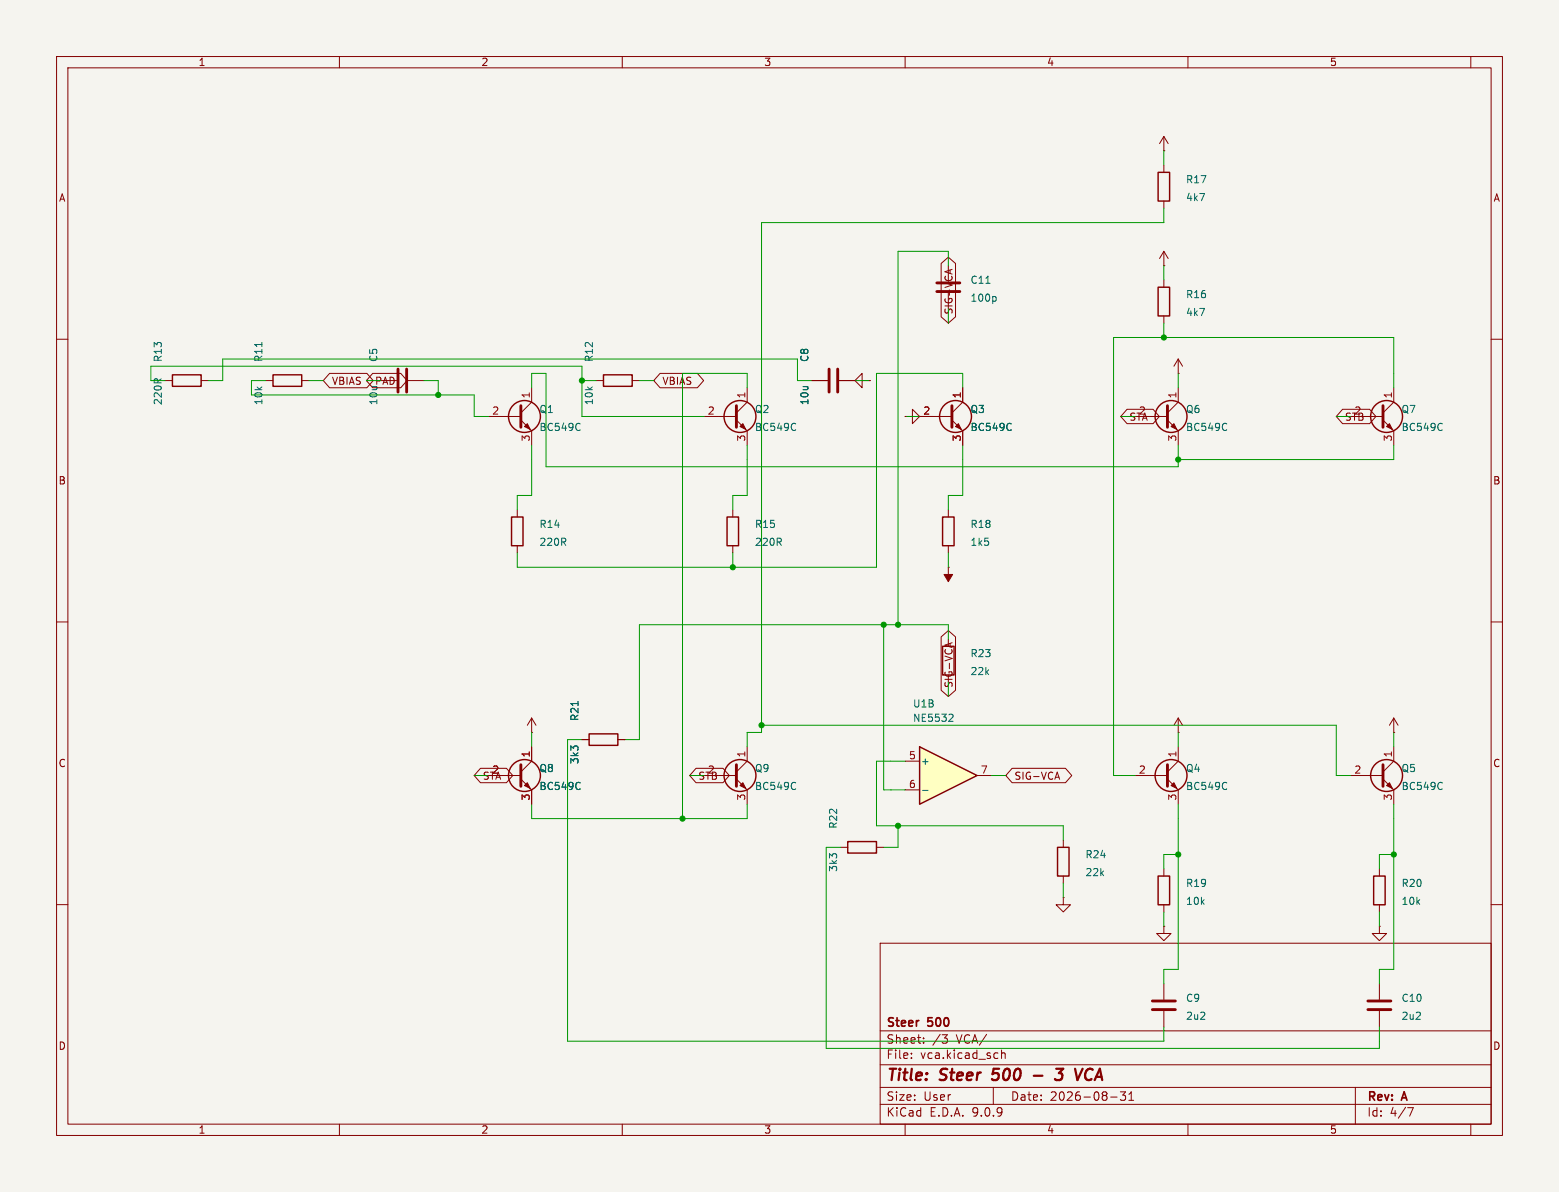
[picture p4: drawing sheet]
<svg xmlns="http://www.w3.org/2000/svg" width="276mm" height="211mm" viewBox="0 0 276 211" stroke-linecap="round" stroke-linejoin="round" font-family="sans-serif">
<path d="M0 0h275.6v210.8h-275.6z" fill="#f5f4ef" stroke="#f5f4ef" stroke-width=".18"/>
<g fill="none" stroke="#840000" stroke-width=".18">
<path d="M10 10h255.6v190.8h-255.6zM12 12h251.6v186.8h-251.6zM60 10v2M110 10v2M160 10v2M210 10v2M260 10v2M205.7 26.7h.1M205.7 24.1l-.7 1.3M205.7 24.1l.8 1.3M205.7 24.1v2.6M10 60h2"/>
<path d="M263.6 60h2M29.2 67.3h1.3M35.6 67.3h1.2M47 67.3h1.3M53.3 67.3h1.3M72.1 67.3h2.8M86.4 73.7h5.7M92.1 74.3l1.9 1.9v2.5M94 68.6v2.5l-1.9 1.9M105.4 67.3h1.3M111.8 67.3h1.2M124.5 73.7h5.7"/>
<path d="M130.2 74.3l1.9 1.9v2.5M132.1 68.6v2.5l-1.9 1.9M143.5 67.3h2.8M148.3 67.3h2.8M152.4 67.3v-1.3l-1.3 1.3 1.3 1.3v-1.3h1.3M153.7 67.3h.1M203.2 73.7h3.2M206.4 74.3l1.9 1.9v2.5M208.3 68.6v2.5l-1.9 1.9M129.5 90.2v1.2M129.5 96.5v1.3M167.6 90.2v1.2"/>
<path d="M167.6 96.5v1.3M10 110h2M263.6 110h2M88.9 137.2h3.2M92.1 137.8l1.9 1.9v2.5M94 129.5h.1M94 127v2.5M94 132.1v2.5l-1.9 1.9M94 127l-.8 1.3M94 127l.7 1.3M102.9 130.8h1.2M109.2 130.8h1.3"/>
<path d="M127 137.2h3.2M130.2 137.8l1.9 1.9v2.5M132.1 132.1v2.5l-1.9 1.9M200.7 137.2h5.7M206.4 137.8l1.9 1.9v2.5M208.3 132.1v2.5l-1.9 1.9M10 160h2M148.6 149.9h1.3M154.9 149.9h1.3M188 158.7v1.3h1.2l-1.2 1.3-1.3-1.3h1.3M188 158.7h.1M188 148.6v1.3"/>
<path d="M188 154.9v1.3M205.7 153.7v1.2M263.6 160h2M155.6 166.8h108v32h-108zM205.7 160v1.3M205.7 174v2.8M205.7 178.8v2.8M60 198.8v2M110 198.8v2M155.6 195.3h108M155.6 192.3h108M155.6 188.3h108"/>
<path d="M155.6 182.3h108M160 198.8v2M161.1 187.1v.1M161.1 186.3v.1M163.3 184.4v.1M163.3 183.6v.1M166.5 183h1l-.5 .6M167.2 183.6l.3 .3v.3l-.3 .3M175.6 192.3v3M176.3 186.2l.1 .1M176.4 187.1l-.1 .1M177 185.7v1.5"/>
<path d="M177 186.3l.3-.1 .3 .1 .1 .9M196.3 194h1.2M198 193.1h1l-.5 .6 .4 .1v.7l-.2 .1h-.4l-.3-.1M199.5 194.6h.9M199.5 193.5l.5-.4v1.5M210 198.8v2M239.6 192.3v6.5M248.8 195.9h1l-.6 1.5M260 198.8v2"/>
</g>
<path d="M175.3 190.8l.3 .2M175.7 189l-.3 1 .2-.1M182.7 190.3h1.6M186.7 189h1.2l-.7 .8h.3l.2 .2v.6l-.1 .2-.3 .2h-.6l-.2-.2M193.1 189.1a1.02 1.02 0 0 0-1.2 .6 1.02 1.02 0 0 0 .5 1.3l.6-.2" fill="none" stroke="#840000" stroke-width=".4"/>
<path d="M70.4 65.3v4M71.9 65.3v4M92.1 71.8v3.8M130.2 71.8v3.8M146.6 65.3v4M148.1 65.3v4M206.4 71.8v3.8M92.1 135.3v3.8M130.2 135.3v3.8M206.4 135.3v3.8M203.7 177h4.1M203.7 178.6h4.1" fill="none" stroke="#840000" stroke-width=".51"/>
<g fill="none" stroke="#840000" stroke-width=".25">
<path d="M30.5 66.3h5.1v2h-5.1zM48.3 66.3h5v2h-5zM106.7 66.3h5.1v2h-5.1zM128.5 91.4h2.1v5.1h-2.1zM166.6 91.4h2.1v5.1h-2.1zM104.1 129.8h5.1v2h-5.1zM149.9 148.8h5v2.1h-5zM186.9 149.9h2.1v5h-2.1zM204.7 154.9h2.1v5.1h-2.1z"/>
<circle cx="92.7" cy="73.7" r="2.82"/>
<circle cx="130.8" cy="73.7" r="2.82"/>
<circle cx="207" cy="73.7" r="2.82"/>
<circle cx="92.7" cy="137.2" r="2.82"/>
<circle cx="130.8" cy="137.2" r="2.82"/>
<circle cx="207" cy="137.2" r="2.82"/>
</g>
<g fill="#840000" stroke="#840000" stroke-width=".18">
<path d="M207 75.4l.5-.5 .5 1z"/>
<path d="M130.8 75.4l.5-.5 .5 1z"/>
<path d="M92.7 75.4l.5-.5 .5 1z"/>
<path d="M92.7 138.9l.5-.5 .5 1z"/>
<path d="M207 138.9l.5-.5 .5 1z"/>
<path d="M130.8 138.9l.5-.5 .5 1z"/>
</g>
<g fill="none" stroke="#006464" stroke-width=".18">
<path d="M46.3 60.6v.7M102.3 74.9l.3 .1M102.6 76l-.3 .1M140.4 74.9l.3 .1M140.7 76l-.3 .1M216.6 74.9l.3 .1M216.9 76l-.3 .1M102.2 124.1v.7M102.3 138.4l.3 .1M102.6 139.5l-.3 .1M140.4 138.4l.3 .1M140.7 139.5l-.3 .1"/>
<path d="M216.6 138.4l.3 .1M216.9 139.5l-.3 .1"/>
</g>
<path d="M162.6 132.1l10.1 5.1-10.1 5z" fill="#ffffc2"/>
<g fill="none" stroke="#840000" stroke-width=".25">
<path d="M204.7 30.5h2.1v5.1h-2.1zM204.7 50.8h2.1v5.1h-2.1zM90.4 91.4h2.1v5.1h-2.1zM166.6 114.3h2.1v5.1h-2.1zM162.6 132.1l10.1 5.1-10.1 5zM242.8 154.9h2.1v5.1h-2.1z"/>
<circle cx="168.9" cy="73.7" r="2.82"/>
<circle cx="245.1" cy="73.7" r="2.82"/>
<circle cx="245.1" cy="137.2" r="2.82"/>
</g>
<g fill="none" stroke="#840000" stroke-width=".18">
<path d="M205.7 29.2v1.3M205.7 35.6v1.2M166.4 46.6l1.2-1.1 1.3 1.1v9.4l-1.3 1.1-1.2-1.1zM167.6 47v2.8M167.9 47.8v.6M168.3 47.6l-1.3 .5M205.7 47h.1M205.7 44.4v2.6M205.7 49.5v1.3M205.7 55.9v1.2M205.7 44.4l-.7 1.3M205.7 44.4l.8 1.3"/>
<path d="M58.3 66h6.6l1.1 1.3-1.1 1.3h-6.6l-1.2-1.3zM65.9 66h4.9l1.2 1.3-1.2 1.3h-4.9l-1.1-1.3zM116.7 66h6.6l1.1 1.3-1.1 1.3h-6.6l-1.1-1.3zM143.5 67.3h2.8M148.3 67.3h2.8M153.7 67.3h.1M160 73.7h1.3v-1.3l1.3 1.3-1.3 1.2v-1.2M160 73.7h.1M162.6 73.7h5.7M168.3 74.3l1.9 1.9v2.5M170.2 68.6v2.5l-1.9 1.9M199.2 72.4h4.6l1.1 1.3-1.1 1.2h-4.6l-1.1-1.2z"/>
<path d="M208.3 66h.1M208.3 63.5l-.8 1.3M208.3 63.5l.7 1.3M208.3 63.5v2.5M237.3 72.4h4.8l1.1 1.3-1.1 1.2h-4.8l-1.1-1.2zM241.3 73.7h3.2M244.5 74.3l1.9 1.9v2.5M246.4 68.6v2.5l-1.9 1.9M91.4 90.2v1.2M91.4 96.5v1.3M166.4 112.6l1.2-1.1 1.3 1.1v9.5l-1.3 1.1-1.2-1.1zM167.6 100.3h.1"/>
<path d="M167.6 100.3v2.6M167.6 113v1.3M167.9 113.8v.6M168.3 113.7l-1.3 .4M84.9 135.9h4.6l1.1 1.3-1.1 1.2h-4.6l-1.1-1.2zM94 132.1v2.5M94 139.7v2.5M102.9 130.8h1.2M109.2 130.8h1.3M123 135.9h4.8l1.1 1.3-1.1 1.2h-4.8l-1.1-1.2zM160 134.6h2.6M160 139.7h2.6"/>
<path d="M172.7 137.2h2.6M178.9 135.9h9.4l1.2 1.3-1.2 1.2h-9.4l-1.1-1.2zM186.6 137.5h.6M186.9 136.6l.4 1.2M208.3 129.5h.1M208.3 127v2.5M208.3 127l-.8 1.3M208.3 127l.7 1.3M238.8 137.2h5.7M244.5 137.8l1.9 1.9v2.5M246.4 129.5h.1M246.4 127v2.5"/>
<path d="M246.4 132.1v2.5l-1.9 1.9M246.4 127l-.8 1.3M246.4 127l.7 1.3M243.8 153.7v1.2M205.7 163.8v1.3h1.3l-1.3 1.3-1.2-1.3h1.2M205.7 163.8h.1M243.8 163.8v1.3h1.3l-1.3 1.3-1.2-1.3h1.2M243.8 163.8h.1M243.8 160v1.3M243.8 174v2.8M243.8 178.8v2.8"/>
</g>
<g fill="none" stroke="#006464" stroke-width=".18">
<path d="M174.3 50.1h.7M175.9 52.4l.2 .3v.3l-.2 .3M178.5 74.9l.3 .1M178.8 76l-.3 .1M254.7 74.9l.3 .1M255 76l-.3 .1M102.2 124.1v.7M102.3 138.4l.3 .1M102.6 139.5l-.3 .1M163.1 139.8h1M167.9 126.3l.5 .1 .1 .3-.8 .9h.8M254.7 138.4l.3 .1"/>
<path d="M255 139.5l-.3 .1"/>
</g>
<path d="M165.6 50h4.1M165.6 51.6h4.1M168.3 71.8v3.8M244.5 71.8v3.8M244.5 135.3v3.8M241.8 177h4.1M241.8 178.6h4.1" fill="none" stroke="#840000" stroke-width=".51"/>
<g fill="#840000" stroke="#840000" stroke-width=".18">
<path d="M245.6 74.9l.5 1-1-.5z"/>
<path d="M245.1 138.9l.5-.5 .5 1z"/>
<path d="M166.9 101.6h1.5l-.8 1.3z"/>
<path d="M168.9 75.4l.5-.5 .5 1z"/>
</g>
<g fill="none" stroke="#009600" stroke-width=".18">
<path d="M205.7 26.7v2.5M205.7 36.8v2.6h-71.1v90.1h-2.5v2.6M167.6 47v-2.6h-8.9v66.1M167.6 54.6v2.5M205.7 47v2.5M205.7 57.1v2.6M29.2 67.3h-2.5v-2.5h76.2v8.9h21.6M36.8 67.3h2.6v-3.8h101.6v3.8h2.5M47 67.3h-2.6v2.5h39.4v3.9h2.6M54.6 67.3h2.5M64.8 67.3h2.5M74.9 67.3h2.6v2.5"/>
<path d="M94 68.6v-2.6h2.5v16.5h111.8v-3.8M94 78.7v8.9h-2.6v2.6M102.9 67.3h2.5M113 67.3h2.6M132.1 78.7v8.9h-2.6v2.6M132.1 68.6v-2.6h-11.5v78.8M151.1 67.3h2.6M160 73.7h2.6M170.2 78.7v8.9h-2.6v2.6M170.2 68.6v-2.6h-15.3v34.3h-63.5v-2.5M198.1 73.7h2.6M208.3 66v2.6"/>
<path d="M236.2 73.7h2.6M246.4 68.6v-8.9h-49.6v77.5h3.9M246.4 78.7v2.6h-38.1M129.5 97.8v2.5M167.6 97.8v2.5M156.2 110.5v29.2h3.8M167.6 113v-2.5h-54.6v20.3h-2.5M83.8 137.2h2.6M94 129.5v2.6M102.9 130.8h-2.6v53.3h105.4v-2.5M121.9 137.2h2.6M134.6 128.3h101.6v8.9h2.6"/>
<path d="M160 134.6h-5.1v11.4h33.1v2.6M167.6 120.6v2.6M175.3 137.2h2.5M208.3 129.5v2.6M246.4 129.5v2.6M94 142.2v2.6h38.1v-2.6M148.6 149.9h-2.6v35.5h97.8v-3.8M158.7 146v3.9h-2.5M188 156.2v2.5M208.3 151.1h-2.6v2.6M208.3 142.2v29.2h-2.6v2.6M246.4 151.1h-2.6v2.6"/>
<path d="M246.4 142.2v29.2h-2.6v2.6M205.7 161.3v2.5M243.8 161.3v2.5"/>
</g>
<g fill="#009600" stroke="#009600" stroke-width=".18">
<circle cx="208.3" cy="151.1" r=".46"/>
<circle cx="246.4" cy="151.1" r=".46"/>
<circle cx="208.3" cy="81.3" r=".46"/>
<circle cx="158.7" cy="146" r=".46"/>
<circle cx="120.6" cy="144.8" r=".46"/>
<circle cx="102.9" cy="67.3" r=".46"/>
<circle cx="77.5" cy="69.8" r=".46"/>
<circle cx="205.7" cy="59.7" r=".46"/>
<circle cx="158.7" cy="110.5" r=".46"/>
<circle cx="129.5" cy="100.3" r=".46"/>
<circle cx="134.6" cy="128.3" r=".46"/>
<circle cx="156.2" cy="110.5" r=".46"/>
</g>
<g font-size="2.8" fill="#840000">
<text x="156.6" y="191.7">Title:</text>
<text x="166.2" y="191.7">Steer</text>
<text x="176.3" y="191.7">500</text>
<text x="189.1" y="191.7">3</text>
<text x="193.4" y="191.7">VCA</text>
</g>
<g font-size="2.1" fill="#840000">
<text x="156.6" y="184.8">Sheet:</text>
<text x="156.6" y="182">Steer</text>
<text x="164.1" y="182">500</text>
<text x="164.8" y="184.8">/3</text>
<text x="169.1" y="184.8">VCA/</text>
<text x="156.6" y="187.5">File:</text>
<text x="162.7" y="187.5">vca.kicad_sch</text>
<text x="156.6" y="197.7">KiCad</text>
<text x="156.6" y="194.9">Size:</text>
<text x="163.2" y="194.9">User</text>
<text x="164.3" y="197.7">E.D.A.</text>
<text x="171.9" y="197.7">9.0.9</text>
<text x="178.6" y="194.9">Date:</text>
<text x="185.6" y="194.9">2026-08-31</text>
<text x="241.6" y="195.1">Rev:</text>
<text x="241.6" y="197.7">Id:</text>
<text x="245.7" y="197.7">4/7</text>
<text x="248" y="195.1">A</text>
</g>
<g font-size="1.8" fill="#840000">
<text x="35" y="11.9">1</text>
<text x="85" y="11.9">2</text>
<text x="135" y="11.9">3</text>
<text x="185" y="11.9">4</text>
<text x="235" y="11.9">5</text>
<text x="10.3" y="35.9">A</text>
<text x="263.9" y="35.9">A</text>
<text x="168.6" y="55.7" transform="rotate(-90 168.6 55.7)">SIG-VCA</text>
<text x="58.6" y="68.3">VBIAS</text>
<text x="66.2" y="68.3">PAD</text>
<text x="117" y="68.3">VBIAS</text>
<text x="199.5" y="74.6">STA</text>
<text x="201.2" y="73.4">2</text>
<text x="237.6" y="74.6">STB</text>
<text x="239.3" y="73.4">2</text>
<text x="10.3" y="85.9">B</text>
<text x="263.8" y="85.9">B</text>
<text x="168.6" y="121.8" transform="rotate(-90 168.6 121.8)">SIG-VCA</text>
<text x="10.3" y="135.9">C</text>
<text x="125" y="136.9">2</text>
<text x="263.8" y="135.9">C</text>
<text x="85.2" y="138.1">STA</text>
<text x="123.3" y="138.1">STB</text>
<text x="179.2" y="138.1">SIG-VCA</text>
<text x="10.3" y="185.9">D</text>
<text x="263.8" y="185.9">D</text>
<text x="35" y="200.7">1</text>
<text x="85" y="200.7">2</text>
<text x="135" y="200.7">3</text>
<text x="185" y="200.7">4</text>
<text x="235" y="200.7">5</text>
</g>
<g font-size="1.8" fill="#006464">
<text x="209.6" y="35.8">4k7</text>
<text x="209.6" y="32.6">R17</text>
<text x="171.5" y="53.6">100p</text>
<text x="171.5" y="50.4">C11</text>
<text x="209.6" y="52.9">R16</text>
<text x="209.6" y="56.1">4k7</text>
<text x="28.8" y="64.1" transform="rotate(-90 28.8 64.1)">R13</text>
<text x="46.6" y="64.1" transform="rotate(-90 46.6 64.1)">R11</text>
<text x="66.9" y="64.1" transform="rotate(-90 66.9 64.1)">C5</text>
<text x="105" y="64.1" transform="rotate(-90 105 64.1)">R12</text>
<text x="143.1" y="64.1" transform="rotate(-90 143.1 64.1)">C8</text>
<text x="28.8" y="71.8" transform="rotate(-90 28.8 71.8)">220R</text>
<text x="46.6" y="71.8" transform="rotate(-90 46.6 71.8)">10k</text>
<text x="66.9" y="71.8" transform="rotate(-90 66.9 71.8)">10u</text>
<text x="105" y="71.8" transform="rotate(-90 105 71.8)">10k</text>
<text x="143.1" y="71.8" transform="rotate(-90 143.1 71.8)">10u</text>
<text x="95.3" y="76.4">BC549C</text>
<text x="95.3" y="73.3">Q1</text>
<text x="133.4" y="76.4">BC549C</text>
<text x="133.4" y="73.3">Q2</text>
<text x="171.5" y="76.4">BC549C</text>
<text x="171.5" y="73.3">Q3</text>
<text x="209.6" y="76.4">BC549C</text>
<text x="209.6" y="73.3">Q6</text>
<text x="247.7" y="76.4">BC549C</text>
<text x="247.7" y="73.3">Q7</text>
<text x="95.3" y="93.6">R14</text>
<text x="133.4" y="93.6">R15</text>
<text x="171.5" y="93.6">R18</text>
<text x="95.3" y="96.7">220R</text>
<text x="133.4" y="96.7">220R</text>
<text x="171.5" y="96.7">1k5</text>
<text x="171.5" y="119.6">22k</text>
<text x="171.5" y="116.4">R23</text>
<text x="161.3" y="125.3">U1B</text>
<text x="102.5" y="127.6" transform="rotate(-90 102.5 127.6)">R21</text>
<text x="161.3" y="127.9">NE5532</text>
<text x="95.3" y="136.8">Q8</text>
<text x="102.5" y="135.3" transform="rotate(-90 102.5 135.3)">3k3</text>
<text x="133.4" y="136.8">Q9</text>
<text x="162.7" y="135.5">+</text>
<text x="209.6" y="136.8">Q4</text>
<text x="247.7" y="136.8">Q5</text>
<text x="95.3" y="139.9">BC549C</text>
<text x="133.4" y="139.9">BC549C</text>
<text x="209.6" y="139.9">BC549C</text>
<text x="247.7" y="139.9">BC549C</text>
<text x="148.2" y="146.7" transform="rotate(-90 148.2 146.7)">R22</text>
<text x="148.2" y="154.3" transform="rotate(-90 148.2 154.3)">3k3</text>
<text x="191.8" y="155.2">22k</text>
<text x="191.8" y="152">R24</text>
<text x="209.6" y="160.2">10k</text>
<text x="209.6" y="157.1">R19</text>
<text x="247.7" y="160.2">10k</text>
<text x="247.7" y="157.1">R20</text>
<text x="209.6" y="177.4">C9</text>
<text x="247.7" y="177.4">C10</text>
<text x="209.6" y="180.6">2u2</text>
<text x="247.7" y="180.6">2u2</text>
</g>
<g font-size="1.8" fill="#a90000">
<text x="93.7" y="70.6" transform="rotate(-90 93.7 70.6)">1</text>
<text x="131.8" y="70.6" transform="rotate(-90 131.8 70.6)">1</text>
<text x="169.9" y="70.6" transform="rotate(-90 169.9 70.6)">1</text>
<text x="208" y="70.6" transform="rotate(-90 208 70.6)">1</text>
<text x="246.1" y="70.6" transform="rotate(-90 246.1 70.6)">1</text>
<text x="86.9" y="73.4">2</text>
<text x="125" y="73.4">2</text>
<text x="163.1" y="73.4">2</text>
<text x="93.7" y="78.2" transform="rotate(-90 93.7 78.2)">3</text>
<text x="131.8" y="78.2" transform="rotate(-90 131.8 78.2)">3</text>
<text x="169.9" y="78.2" transform="rotate(-90 169.9 78.2)">3</text>
<text x="208" y="78.2" transform="rotate(-90 208 78.2)">3</text>
<text x="246.1" y="78.2" transform="rotate(-90 246.1 78.2)">3</text>
<text x="86.9" y="136.9">2</text>
<text x="93.7" y="134.1" transform="rotate(-90 93.7 134.1)">1</text>
<text x="131.8" y="134.1" transform="rotate(-90 131.8 134.1)">1</text>
<text x="160.6" y="134.4">5</text>
<text x="173.3" y="136.9">7</text>
<text x="201.2" y="136.9">2</text>
<text x="208" y="134.1" transform="rotate(-90 208 134.1)">1</text>
<text x="239.3" y="136.9">2</text>
<text x="246.1" y="134.1" transform="rotate(-90 246.1 134.1)">1</text>
<text x="93.7" y="141.7" transform="rotate(-90 93.7 141.7)">3</text>
<text x="131.8" y="141.7" transform="rotate(-90 131.8 141.7)">3</text>
<text x="160.6" y="139.4">6</text>
<text x="208" y="141.7" transform="rotate(-90 208 141.7)">3</text>
<text x="246.1" y="141.7" transform="rotate(-90 246.1 141.7)">3</text>
</g>
</svg>
